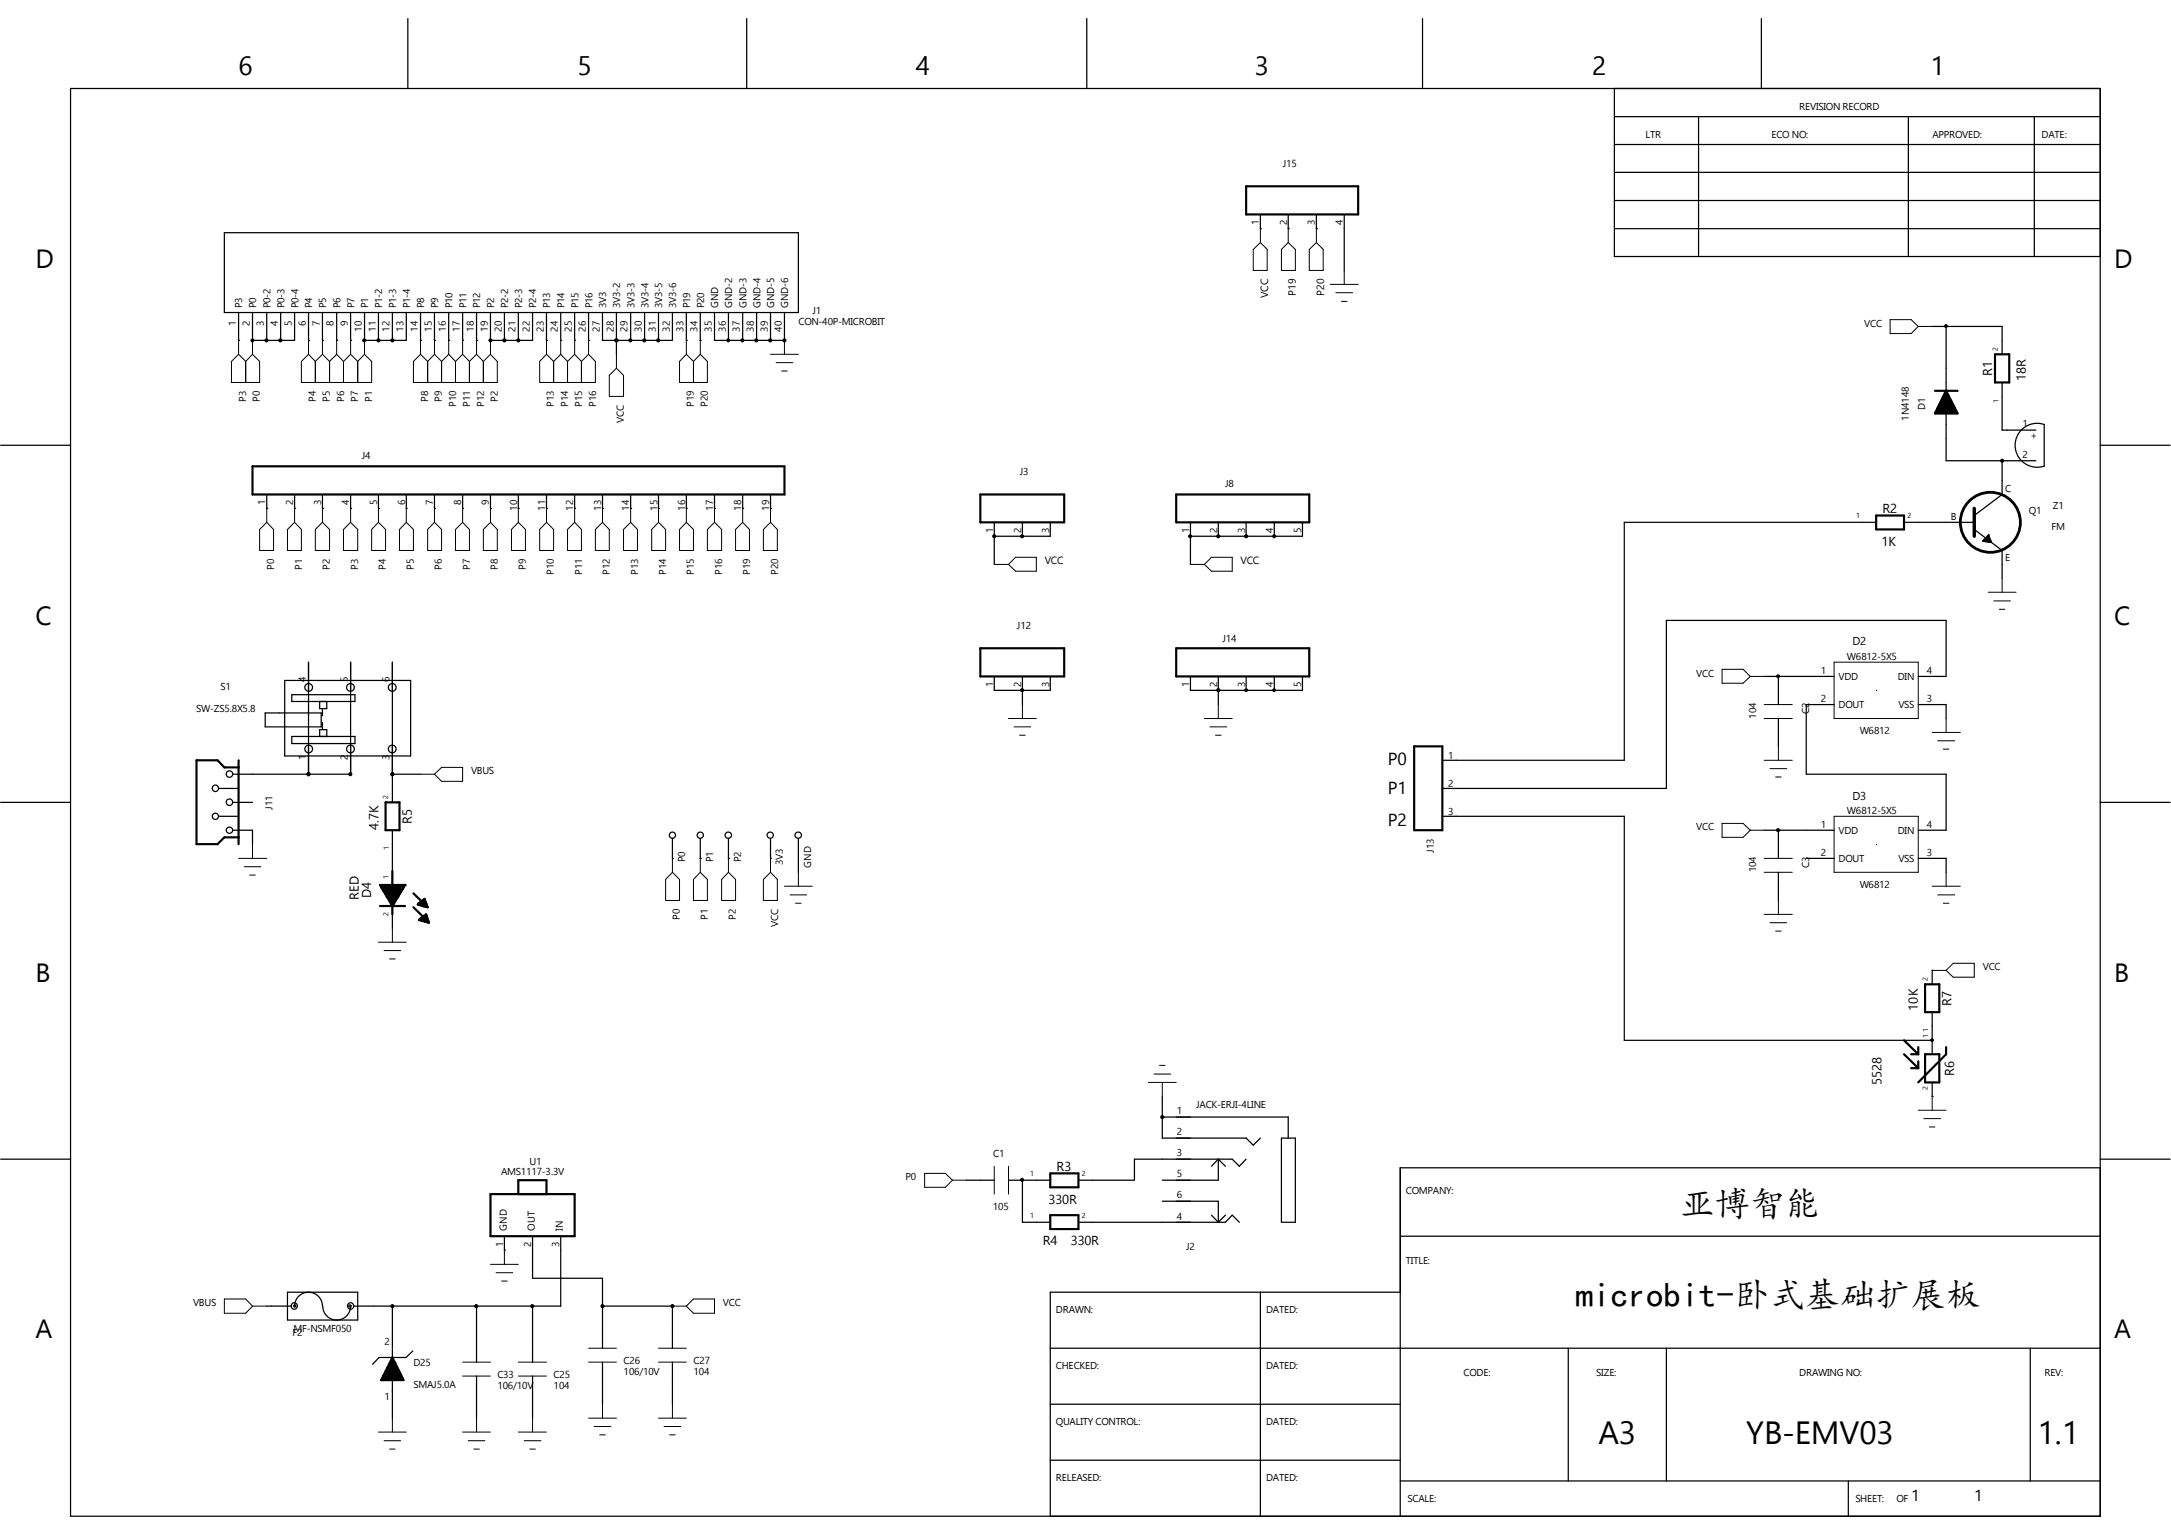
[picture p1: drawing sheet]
<svg xmlns="http://www.w3.org/2000/svg" width="297mm" height="210mm" viewBox="0 0 297 210" stroke-linecap="round" stroke-linejoin="round" font-family="sans-serif">
<g fill="none" stroke="#000" stroke-width=".17">
<path d="M9.7 12.1h277.6v195.3h-277.6zM55.8 2.5v9.6M102.2 2.5v9.6M148.7 2.5v9.6M194.6 2.5v9.6M220.9 16h66.4M220.9 19.8h66.4M220.9 12.1v23h66.4M232.4 16v19.1M241 2.5v9.6M261.1 16v19.1M278.3 16v19.1"/>
<path d="M30.7 31.8h78.5v11h-78.5zM172.4 31.3h.1M172.4 29.3v2M176.2 31.3h.1M176.2 29.3v2M180.1 31.3h.1M180.1 29.3v2M183.9 29.3v7.7M220.9 23.6h66.4M220.9 27.4h66.4M220.9 31.3h66.4M32.6 46.6h.1"/>
<path d="M32.6 42.8v3.8M34.5 46.6h.1M34.5 42.8v3.8M36.5 46.6h.1M36.5 42.8v3.8M38.4 46.6h.1M38.4 42.8v3.8M40.3 42.8v3.8h-5.8M42.2 46.6h.1M42.2 42.8v3.8M44.1 46.6h.1M44.1 42.8v3.8"/>
<path d="M46.1 46.6h.1M46.1 42.8v3.8M48 46.6h.1M48 42.8v3.8M49.9 46.6h.1M49.9 42.8v3.8M51.8 46.6h.1M51.8 42.8v3.8M53.7 46.6h.1M53.7 42.8v3.8M55.6 42.8v3.8h-5.7M57.5 46.6h.1"/>
<path d="M57.5 42.8v3.8M59.4 46.6h.1M59.4 42.8v3.8M61.4 46.6h.1M61.4 42.8v3.8M63.3 46.6h.1M63.3 42.8v3.8M65.2 46.6h.1M65.2 42.8v3.8M67.1 46.6h.1M67.1 42.8v3.8M69 46.6h.1"/>
<path d="M69 42.8v3.8M70.9 46.6h.1M70.9 42.8v3.8M72.9 42.8v3.8h-5.8M74.8 46.6h.1M74.8 42.8v3.8M76.7 46.6h.1M76.7 42.8v3.8M78.6 46.6h.1M78.6 42.8v3.8M80.5 46.6h.1M80.5 42.8v3.8"/>
<path d="M82.4 42.8v3.8h9.6v-3.8M84.3 46.6h.1M84.3 42.8v5.7M86.3 46.6h.1M86.3 42.8v3.8M88.2 46.6h.1M88.2 42.8v3.8M90.1 46.6h.1M90.1 42.8v3.8M93.9 46.6h.1M93.9 42.8v3.8M95.8 46.6h.1"/>
<path d="M95.8 42.8v3.8M97.7 42.8v3.8h9.6M99.7 46.6h.1M99.7 42.8v3.8M101.6 46.6h.1M101.6 42.8v3.8M103.5 46.6h.1M103.5 42.8v3.8M105.4 46.6h.1M105.4 42.8v3.8M107.3 46.6h.1M107.3 42.8v3.8"/>
<path d="M264.3 44.7h9.6v3.8M266.2 56.6v6.4h12.3M266.2 44.7v8.8M273.9 52.3v6.5h4.6M279.6 58.1a3 3 0 0 0-3.9 2.8 3 3 0 0 0 3.9 2.9M279.7 58.1v5.7M.1 60.9h9.6M36.5 69.6h.1M36.5 67.6v2M40.3 69.6h.1M40.3 67.6v2M44.1 69.6h.1"/>
<path d="M44.1 67.6v2M48 69.6h.1M48 67.6v2M51.8 69.6h.1M51.8 67.6v2M55.6 69.6h.1M55.6 67.6v2M59.4 69.6h.1M59.4 67.6v2M63.3 69.6h.1M63.3 67.6v2M67.1 69.6h.1"/>
<path d="M67.1 67.6v2M70.9 69.6h.1M70.9 67.6v2M74.8 69.6h.1M74.8 67.6v2M78.6 69.6h.1M78.6 67.6v2M82.4 69.6h.1M82.4 67.6v2M86.3 69.6h.1M86.3 67.6v2M90.1 69.6h.1"/>
<path d="M90.1 67.6v2M93.9 69.6h.1M93.9 67.6v2M97.7 69.6h.1M97.7 67.6v2M101.6 69.6h.1M101.6 67.6v2M105.4 69.6h.1M105.4 67.6v2M136 73.4h.1M136 71.5v5.7M139.9 73.4h.1"/>
<path d="M139.9 71.5v1.9M143.7 71.5v1.9h-7.7M162.9 73.4h.1M162.9 71.5v5.7M166.7 73.4h.1M166.7 71.5v1.9M170.5 73.4h.1M170.5 71.5v1.9M174.3 73.4h.1M174.3 71.5v1.9M178.2 71.5v1.9h-15.3M256.7 71.5h-34.5v32.5h-24.9"/>
<path d="M260.5 71.5h9.6M270.1 72.4l3.8 2.9v3.8M271.2 74h.1M271.3 74h1M271.4 73.8v.3M271.4 73.7h.8M271.6 73.6v.5M271.7 73.6h.5M271.8 73.4v.7M271.8 73.4h.3M271.9 74.1h.5M272 73.2v1"/>
<path d="M272 73.2h.1M272 73.2l-.8 .8M272 73.2l.5 1-1.3-.2M272.2 73.5v.7M272.4 74v.2M273.9 63v4.6l-3.8 2.9M287.3 60.9h9.6M36.3 97.5h7.6v1.9h-7.6zM38.9 93.1h17.3v10.3h-17.3zM39.9 95h8.7v1h-8.7zM42.2 90.6v15.3M43.7 96v.9h1v-.9"/>
<path d="M44.1 96.9v1M44.1 98.8v1M48 90.6v15.3M53.7 90.6v19.2M136 92.5v1.9h7.7v-1.9M139.9 94.4h.1M139.9 92.5v3.9M162.9 92.5v1.9h15.3v-1.9M166.7 94.4h.1M166.7 92.5v3.9M170.5 94.4h.1M170.5 92.5v1.9"/>
<path d="M174.3 94.4h.1M174.3 92.5v1.9M241.3 92.5h9.6M243.3 92.5v3.9M243.3 98.3v3.8M250.9 96.4h-3.8v9.5h19.1v7.7h-3.8M262.4 92.5h3.8v-7.6h-38.2v23h-30.7M262.4 96.4h3.8v1.9M.1 109.8h9.6M29.9 107.9h2.7M29.9 111.7h2.7M31.9 109.8h2.6"/>
<path d="M31.9 113.6h2.6v1.9M31.9 105.9h16.1M39.9 100.8h8.7v.9h-8.7zM42.2 105.9h.1M43.7 100.8v-1h1v1M48 105.9h.1M53.7 105.9h.1M53.7 113.6v7.5M53.7 105.9h3.8M92 117.4h.1M92 114.7v2.7M95.8 117.4h.1"/>
<path d="M95.8 114.7v2.7M99.7 117.4h.1M99.7 114.7v2.7M105.4 117.4h.1M105.4 114.7v2.7M109.2 114.7v4.6M197.3 111.7h24.9v30.6h42.1M241.3 113.6h9.6M243.3 113.6v3.8M243.3 119.3v3.9M247.1 117.4h3.8M262.4 117.4h3.8v1.9"/>
<path d="M287.3 109.8h9.6M53.7 124v3M264.3 132.8h.1M264.3 132.8v1.9M264.3 138.5v5.7M.1 158.6h9.6M159 152.8h.1M159 150v5.7h11.5l.9 1 1-1M159 152.8h17.2v2.9M166.7 158.6v2.9h-7.7M166.7 158.6l-1 1M166.7 158.6l.9 1"/>
<path d="M170.5 158.6l-1 1-.9-1h-13.4v2.9h-7.7M175.3 155.7h1.9v11.5h-1.9zM264.3 142.3h.1M264.3 150h.1M264.3 148.1v1.9M287.3 159.8h-95.7v47.6M287.3 158.6h9.6M36.5 178.7h3.3M39.3 176.8h9.6v3.8h-9.6zM40.3 178.7a1.9 1.9 0 0 1 1.9-1.9 1.9 1.9 0 0 1 1.9 1.9M44.2 178.7a1.9 1.9 0 0 0 1.9 1.9 1.9 1.9 0 0 0 1.9-1.9M47.8 178.6h.2v.2h-.2z"/>
<path d="M53.7 178.7v5.7M65.2 178.7v7.7M69 171h.1M69 169.1v1.9M72.9 169.1v5.8h9.5v9.5M72.9 178.7v7.7M76.7 169.1v9.6h-28.2M82.4 178.7h9.6M92 178.7h.1M92 178.7v5.7M132.2 161.5h3.8M138 161.5h5.7"/>
<path d="M139.9 161.5h.1M139.9 161.5v5.7h3.8M147.5 167.2h20.1l1-1 .9 1M159 164.3h7.7v2.9M165.7 166.2l1 1M167.6 166.2l-.9 1M172.4 176.8v30.6M191.6 169.1h95.7M191.6 176.8h-47.9v30.6M53.7 184.6v1.1M53.7 188.8v5.2M56.5 184.8l-1 .9h-3.6l-.9 .9"/>
<path d="M65.2 188.3v5.7M72.9 188.3v5.7M82.4 186.4v5.7M92 186.4v5.7M143.7 184.4h143.6M143.7 192.1h47.9M143.7 199.8h47.9M214.5 184.4v18.2M228 184.4v18.2M277.7 184.4v18.2M191.6 202.6h95.7M252.9 202.6v4.8"/>
<circle cx="42.2" cy="94" r=".53"/>
<circle cx="47.9" cy="94" r=".53"/>
<circle cx="53.7" cy="94" r=".53"/>
<circle cx="29.5" cy="107.8" r=".43"/>
<circle cx="29.5" cy="111.7" r=".42"/>
<circle cx="31.4" cy="105.9" r=".44"/>
<circle cx="31.4" cy="109.7" r=".44"/>
<circle cx="31.4" cy="113.6" r=".43"/>
<circle cx="42.2" cy="102.5" r=".53"/>
<circle cx="47.9" cy="102.5" r=".53"/>
<circle cx="53.7" cy="102.5" r=".53"/>
<circle cx="92" cy="114.3" r=".42"/>
<circle cx="95.8" cy="114.3" r=".42"/>
<circle cx="99.6" cy="114.3" r=".43"/>
<circle cx="105.4" cy="114.3" r=".42"/>
<circle cx="109.2" cy="114.3" r=".43"/>
<circle cx="40.2" cy="178.7" r=".43"/>
<circle cx="40.3" cy="178.7" r=".15"/>
<circle cx="48" cy="178.7" r=".43"/>
</g>
<circle cx="272.3" cy="71.5" r="4.1" fill="none" stroke="#000" stroke-width=".38"/>
<path d="M270.1 69.6v3.8" fill="none" stroke="#000" stroke-width=".47"/>
<g fill="none" stroke="#000" stroke-width=".3">
<path d="M170.5 25.5h15.3v3.8h-15.3zM264.7 53.5h3.1M264.8 56.4v.2M264.8 56.4h2.9M264.9 56.2h2.7M265 55.9v.7M265 55.9h2.4M265.2 55.6h2.1M265.4 55.1h1.6M265.6 54.8v1.8M265.6 54.8h1.3M265.7 54.5h1.1"/>
<path d="M265.8 54.2v2.4M265.9 54.3h.7M266 54h.5M266.1 53.7v2.9M266.1 53.8h.3M266.2 53.5h.1M266.2 53.5l1.6 3.1h-3.1zM266.4 53.7v2.9M266.6 54.2v2.4M266.9 54.8v1.8M267.2 55.3h-1.9v1.3M267.2 55.3v1.3"/>
<path d="M267.4 55.8v.8M267.7 56.4v.2M272.9 48.5h2v3.8h-2zM34.5 63.8h72.8v3.8h-72.8zM134.1 67.6h11.5v3.9h-11.5zM160.9 67.6h18.2v3.9h-18.2zM256.7 70.5h3.8v1.9h-3.8zM134.1 88.7h11.5v3.8h-11.5zM160.9 88.7h18.2v3.8h-18.2zM32.6 105h-1.9l-.9-1h-2.9v11.5h2.9l.9-.9h1.9M32.6 104v11.5M52.7 109.8h2v3.8h-2z"/>
<path d="M53.7 119.2v5.9M193.5 102.1h3.8v11.5h-3.8zM52 124h3.4M52 121.1h3.4l-1.7 2.9zM52.1 121.3h3.2M52.2 121.1v.3M52.2 121.6h3M52.4 121.1v.7h2.5M52.6 122.1h2.2M52.7 121.1v1.2M52.7 122.3h2M52.9 122.6h1.6"/>
<path d="M53 121.1v1.6M53 122.9h1.4M53.3 121.1v2.1h.8M53.4 123.4h.6M53.5 121.1v2.5M53.6 123.7h.2M53.8 121.1v2.7M54.1 121.1v2.3M54.3 121.1v1.8M54.6 121.1v1.3M54.8 121.1v.9M55.1 121.1v.5"/>
<path d="M55.4 121.1h.1M56.6 122.2l1.9 1.9M56.6 124.1l1.9 1.9M57.2 123.7h1.1M57.2 123.6v.2M57.3 125.9h1.2M57.5 123.4h.8M57.5 123.4v.5M57.5 125.6v.3M57.5 125.6l.8-.5 .4 1.1-1.4-.3M57.5 125.6l-.2 .3M57.6 125.6h.9"/>
<path d="M57.8 123.2v.8M57.8 125.4v.6M57.9 123.2h.2M57.9 124h.5M58 125.3h.4M58.1 123l.4 1.1M58.1 123l-1 .7 1.4 .4M58.1 123v1M58.1 125.2v.9M58.2 126.1h.4M58.3 123.7v.4M58.3 125.2v1"/>
<path d="M58.6 126v.2M263.4 134.7h1.9v3.8h-1.9zM260.5 142.3l1.9 1.9M260.5 144.2l1.9 1.9M261.5 144.2h.9M261.5 146.1h.9M262.4 143.3v.9M262.4 145.2v.9M263.4 144.2h1.9v3.9h-1.9zM266.2 143.3v.9l-3.8 3.9M67.1 163.4h11.5v5.7h-11.5zM70.9 163.4v-1.9h3.9v1.9"/>
<path d="M143.7 160.5h3.8v1.9h-3.8zM143.7 166.2h3.8v1.9h-3.8zM52.2 188.8h.1M52.3 188.6h2.8v.2M52.4 188.3h2.5M52.4 188.2v.6M52.5 188h2.3v.8M52.7 187.7h2M52.7 187.7v1.1M52.8 187.5h1.8v1.3M53 187.2h1.4M53 187.1v1.7"/>
<path d="M53.1 187h1.2v1.8M53.3 186.7h.8M53.3 186.6v2.2M53.3 186.4h.8v2.4M53.5 186.2h.4M53.5 186.1v2.7M53.6 185.9h.2v2.9M53.7 185.7l1.5 3.1h-3z"/>
</g>
<g fill="none" stroke="#000" stroke-width=".14">
<path d="M171.4 34.1l1-.9 1 .9v2.9h-2zM172.4 31.3v1.9M175.3 34.1l.9-.9 1 .9v2.9h-1.9zM176.2 31.3v1.9M179.1 34.1l1-.9 .9 .9v2.9h-1.9zM180.1 31.3v1.9M182 38.9h3.8M183.9 37v1.9M32.6 48.5l-.9 .9v2.9h3.8v-2.9l-1-.9M32.6 46.6v1.9M32.6 48.5l1 .9M33.6 49.4v2.9"/>
<path d="M34.5 46.6v1.9M34.5 48.5l-.9 .9M42.2 48.5l-1 .9v2.9h9.6v-2.9l-.9-.9M42.2 46.6v1.9M42.2 48.5l.9 .9M43.1 49.4v2.9M44.1 46.6v1.9M44.1 48.5l1 .9M44.1 48.5l-1 .9M45.1 49.4v2.9M46.1 46.6v1.9M46.1 48.5l.9 .9"/>
<path d="M46.1 48.5l-1 .9M47 49.4v2.9M48 46.6v1.9M48 48.5l.9 .9M48 48.5l-1 .9M48.9 49.4v2.9M49.9 46.6v1.9M49.9 48.5l-1 .9M57.5 48.5l-.9 .9v2.9h11.4v-2.9l-.9-.9M57.5 46.6v1.9M57.5 48.5l1 .9M58.5 49.4v2.9"/>
<path d="M59.4 46.6v1.9M59.4 48.5l1 .9M59.4 48.5l-.9 .9M60.4 49.4v2.9M61.4 46.6v1.9M61.4 48.5l.9 .9M61.4 48.5l-1 .9M62.3 49.4v2.9M63.3 48.5l-1 .9M63.3 46.6v1.9M63.3 48.5l.9 .9M64.2 49.4v2.9"/>
<path d="M65.2 46.6v1.9M65.2 48.5l.9 .9M65.2 48.5l-1 .9M66.1 49.4v2.9M67.1 46.6v1.9M67.1 48.5l-1 .9M74.8 48.5l-1 .9v2.9h7.6v-2.9l-.9-.9M74.8 46.6v1.9M74.8 48.5l.9 .9M75.7 49.4v2.9M76.7 46.6v1.9M76.7 48.5l.9 .9"/>
<path d="M76.7 48.5l-1 .9M77.6 49.4v2.9M78.6 46.6v1.9M78.6 48.5l.9 .9M78.6 48.5l-1 .9M79.5 49.4v2.9M80.5 46.6v1.9M80.5 48.5l-1 .9M84.3 48.5v1.9M84.3 50.4l1 1v2.8h-1.9v-2.8zM93.9 48.5l-.9 .9v2.9h3.8v-2.9l-1-.9M93.9 46.6v1.9"/>
<path d="M93.9 48.5l1 .9M94.9 49.4v2.9M95.8 46.6v1.9M95.8 48.5l-.9 .9M105.4 48.5h3.8M106.2 49.6h2.3M106.9 50.8h.8M107.3 46.6v1.9M182.8 40h2.2M183.5 41.2h.8M258.6 43.7h2.9l.9 1-.9 .9h-2.9zM262.4 44.7h1.9"/>
<path d="M35.5 72.4l1-.9 .9 .9v2.9h-1.9zM36.5 69.6v1.9M39.3 72.4l1-.9 .9 .9v2.9h-1.9zM40.3 69.6v1.9M43.1 72.4l1-.9 1 .9v2.9h-2zM44.1 69.6v1.9M48 71.5l.9 .9v2.9h-1.9v-2.9zM48 69.6v1.9M51.8 71.5l.9 .9v2.9h-1.9v-2.9zM51.8 69.6v1.9M55.6 71.5l1 .9v2.9h-1.9v-2.9zM55.6 69.6v1.9"/>
<path d="M59.4 71.5l1 .9v2.9h-1.9v-2.9zM59.4 69.6v1.9M63.3 71.5l.9 .9v2.9h-1.9v-2.9zM63.3 69.6v1.9M66.1 72.4l1-.9 .9 .9v2.9h-1.9zM67.1 69.6v1.9M70.9 71.5l1 .9v2.9h-1.9v-2.9zM70.9 69.6v1.9M74.8 69.6v1.9M74.8 71.5l.9 .9v2.9h-1.9v-2.9zM77.6 72.4l1-.9 .9 .9v2.9h-1.9zM78.6 69.6v1.9"/>
<path d="M82.4 71.5l1 .9v2.9h-2v-2.9zM82.4 69.6v1.9M85.3 72.4l1-.9 .9 .9v2.9h-1.9zM86.3 69.6v1.9M90.1 71.5l1 .9v2.9h-1.9v-2.9zM90.1 69.6v1.9M93.9 69.6v1.9M93.9 71.5l1 .9v2.9h-1.9v-2.9zM96.8 72.4l.9-.9 1 .9v2.9h-1.9zM97.7 69.6v1.9M100.6 72.4l1-.9 .9 .9v2.9h-1.9zM101.6 69.6v1.9"/>
<path d="M104.4 72.4l1-.9 .9 .9v2.9h-1.9zM105.4 69.6v1.9M136 77.2h2M138.9 76.2h2.9v1.9h-2.9l-.9-.9zM162.9 77.2h1.9M165.7 76.2h2.9v1.9h-2.9l-.9-.9zM273.9 79.1v1.9M138 98.3h3.8M138.7 99.4h2.3M139.9 96.4v1.9M164.8 98.3h3.8M165.5 99.4h2.3"/>
<path d="M166.7 96.4v1.9M235.6 91.6h2.9l.9 .9-.9 1h-2.9zM239.4 92.5h1.9M241.3 98.3h3.9M241.3 96.4h3.9M250.9 90.6h11.5v7.7h-11.5zM266.2 98.3v1.9M272 81h3.8M272.8 82.2h2.2M273.5 83.4h.8M32.6 117.4h3.9M33.4 118.6h2.3"/>
<path d="M34.2 119.7h.7M34.5 115.5v1.9M57.5 105.9h1.9M59.4 105.9l1-.9h2.9v1.9h-2.9zM92 119.3l1 1v2.9h-1.9v-2.9zM92 117.4v1.9M95.8 119.3l1 1v2.9h-1.9v-2.9zM95.8 117.4v1.9M99.7 119.3l.9 1v2.9h-1.9v-2.9zM99.7 117.4v1.9M105.4 117.4v1.9M109.2 119.3v1.9"/>
<path d="M139.5 100.6h.8M166.3 100.6h.7M235.6 112.6h2.9l.9 1-.9 1h-2.9zM239.4 113.6h1.9M241.3 104h3.9M241.3 119.3h3.9M241.3 117.4h3.9M242.1 105.2h2.3M242.9 106.3h.8M243.3 102.1v1.9M250.9 111.7h11.5v7.6h-11.5zM264.3 100.2h3.9"/>
<path d="M265.1 101.3h2.3M265.9 102.5h.7M266.2 119.3v1.9M51.8 128.9h3.8M52.5 130h2.3M53.3 131.2h.8M53.7 127v1.9M104.4 120.3l1-1 .9 1v2.9h-1.9zM107.3 121.2h3.8M108.1 122.4h2.3M108.8 123.6h.8M241.3 125.1h3.9"/>
<path d="M242.1 126.2h2.3M242.9 127.4h.8M243.3 123.2v1.9M264.3 121.2h3.9M264.3 132.8h1.9M265.1 122.4h2.3M265.9 123.6h.7M267.2 131.8h2.9v1.9h-2.9l-1-.9zM136 159.6v3.8M138 159.6v3.8M157.1 148.1h3.8M157.9 146.9h2.2"/>
<path d="M158.6 145.8h.8M159 148.1v1.9M262.4 151.9h3.8M263.2 153h2.3M263.9 154.2h.8M264.3 150v1.9M30.7 177.7h2.9l.9 1-.9 1h-2.9zM34.5 178.7h2M67.1 173h3.8M67.9 174.1h2.2M68.6 175.3h.8M69 171v2"/>
<path d="M92 178.7h1.9M93.9 178.7l1-1h2.8v2h-2.8zM126.5 160.5h2.8l1 1-1 .9h-2.8zM130.3 161.5h1.9M51.8 195.9h3.8M52.5 197.1h2.3M53.3 198.2h.8M53.7 194v1.9M63.3 186.4h3.8M63.3 188.3h3.8M63.3 195.9h3.8M64.1 197.1h2.2"/>
<path d="M64.8 198.2h.8M65.2 194v1.9M70.9 195.9h3.9M70.9 186.4h3.9M70.9 188.3h3.9M71.7 197.1h2.3M72.5 198.2h.7M72.9 194v1.9M80.5 194h3.8M80.5 186.4h3.8M80.5 184.4h3.8M81.3 195.2h2.3"/>
<path d="M82 196.3h.8M82.4 192.1v1.9M90.1 194h3.8M90.1 186.4h3.8M90.1 184.4h3.8M90.8 195.2h2.3M91.6 196.3h.8M92 192.1v1.9"/>
</g>
<g fill="#000" stroke="#000" stroke-width=".14">
<circle cx="34.5" cy="46.6" r=".2"/>
<circle cx="36.4" cy="46.6" r=".21"/>
<circle cx="38.4" cy="46.6" r=".21"/>
<circle cx="49.8" cy="46.6" r=".21"/>
<circle cx="51.8" cy="46.6" r=".21"/>
<circle cx="53.7" cy="46.6" r=".21"/>
<circle cx="67.1" cy="46.6" r=".21"/>
<circle cx="69" cy="46.6" r=".21"/>
<circle cx="70.9" cy="46.6" r=".21"/>
<circle cx="84.3" cy="46.6" r=".21"/>
<circle cx="86.2" cy="46.6" r=".21"/>
<circle cx="88.1" cy="46.6" r=".21"/>
<circle cx="90" cy="46.6" r=".21"/>
<circle cx="99.6" cy="46.6" r=".2"/>
<circle cx="101.6" cy="46.6" r=".21"/>
<circle cx="103.5" cy="46.6" r=".21"/>
<circle cx="105.4" cy="46.6" r=".21"/>
<circle cx="107.3" cy="46.6" r=".21"/>
<circle cx="266.2" cy="44.6" r=".2"/>
<circle cx="136" cy="73.4" r=".21"/>
<circle cx="139.8" cy="73.4" r=".21"/>
<circle cx="162.8" cy="73.4" r=".21"/>
<circle cx="166.7" cy="73.4" r=".21"/>
<circle cx="170.5" cy="73.4" r=".21"/>
<circle cx="174.3" cy="73.4" r=".2"/>
<circle cx="273.9" cy="63" r=".21"/>
<circle cx="139.8" cy="94.4" r=".2"/>
<circle cx="166.7" cy="94.4" r=".2"/>
<circle cx="170.5" cy="94.4" r=".2"/>
<circle cx="174.3" cy="94.4" r=".19"/>
<circle cx="243.3" cy="92.5" r=".2"/>
<circle cx="42.2" cy="105.9" r=".21"/>
<circle cx="47.9" cy="105.9" r=".21"/>
<circle cx="53.7" cy="105.9" r=".21"/>
<circle cx="243.2" cy="113.6" r=".21"/>
<circle cx="159" cy="152.8" r=".21"/>
<circle cx="264.3" cy="142.3" r=".19"/>
<circle cx="53.7" cy="178.7" r=".21"/>
<circle cx="65.2" cy="178.7" r=".21"/>
<circle cx="72.8" cy="178.7" r=".21"/>
<circle cx="82.4" cy="178.7" r=".21"/>
<circle cx="92" cy="178.7" r=".21"/>
<circle cx="139.8" cy="161.4" r=".21"/>
</g>
<g font-size="4.8">
<text x="229.8" y="166.4">亚博智能</text>
<text x="215.6" y="178.8">microbit-卧式基础扩展板</text>
</g>
<g font-size="4.4">
<text x="218.7" y="197.5">A3</text>
<text x="238.9" y="197.5">YB-EMV03</text>
<text x="278.7" y="197.5">1.1</text>
</g>
<g font-size="3.6">
<text x="32.6" y="10.2">6</text>
<text x="79" y="10.2">5</text>
<text x="125.3" y="10.2">4</text>
<text x="171.7" y="10.2">3</text>
<text x="217.8" y="10.2">2</text>
<text x="264.1" y="10.2">1</text>
<text x="4.9" y="36.6">D</text>
<text x="289.2" y="36.6">D</text>
<text x="4.9" y="85.5">C</text>
<text x="289.2" y="85.5">C</text>
<text x="4.9" y="134.3">B</text>
<text x="289.2" y="134.3">B</text>
<text x="4.9" y="183.1">A</text>
<text x="289.2" y="183.1">A</text>
</g>
<g font-size="2.4">
<text x="189.9" y="104.6">P0</text>
<text x="189.9" y="108.6">P1</text>
<text x="189.9" y="113">P2</text>
</g>
<g font-size="2.2">
<text x="261.4" y="205.3">1</text>
<text x="270.1" y="205.3">1</text>
</g>
<g font-size="1.8">
<text x="272.5" y="51.4" transform="rotate(-90 272.5 51.4)">R1</text>
<text x="277.1" y="52.1" transform="rotate(-90 277.1 52.1)">18R</text>
<text x="257.5" y="70.2">R2</text>
<text x="257.4" y="74.7">1K</text>
<text x="51.8" y="113.6" transform="rotate(-90 51.8 113.6)">4.7K</text>
<text x="56.3" y="112.7" transform="rotate(-90 56.3 112.7)">R5</text>
<text x="49.1" y="123.1" transform="rotate(-90 49.1 123.1)">RED</text>
<text x="50.8" y="122.8" transform="rotate(-90 50.8 122.8)">D4</text>
<text x="267" y="137.6" transform="rotate(-90 267 137.6)">R7</text>
<text x="262.4" y="138.3" transform="rotate(-90 262.4 138.3)">10K</text>
<text x="257.4" y="148.5" transform="rotate(-90 257.4 148.5)">5528</text>
<text x="267.4" y="147.2" transform="rotate(-90 267.4 147.2)">R6</text>
<text x="144.6" y="160.2">R3</text>
<text x="143.5" y="164.7">330R</text>
<text x="142.7" y="170.3">R4</text>
<text x="146.5" y="170.3">330R</text>
</g>
<g font-size="1.6">
<text x="253.4" y="88.3">D2</text>
<text x="253.4" y="109.4">D3</text>
</g>
<g font-size="1.4">
<text x="246.2" y="15">REVISION RECORD</text>
<text x="175.5" y="22.8">J15</text>
<text x="225.1" y="18.9">LTR</text>
<text x="242.3" y="18.9">ECO NO:</text>
<text x="264.4" y="18.9">APPROVED:</text>
<text x="279.3" y="18.9">DATE:</text>
<text x="172.2" y="30.8" transform="rotate(-90 172.2 30.8)">1</text>
<text x="176.1" y="30.8" transform="rotate(-90 176.1 30.8)">2</text>
<text x="179.9" y="30.8" transform="rotate(-90 179.9 30.8)">3</text>
<text x="183.7" y="30.8" transform="rotate(-90 183.7 30.8)">4</text>
<text x="173.5" y="40.8" transform="rotate(-90 173.5 40.8)">VCC</text>
<text x="177.3" y="40.5" transform="rotate(-90 177.3 40.5)">P19</text>
<text x="181.1" y="40.5" transform="rotate(-90 181.1 40.5)">P20</text>
<text x="32.3" y="44.6" transform="rotate(-90 32.3 44.6)">1</text>
<text x="33.2" y="42.2" transform="rotate(-90 33.2 42.2)">P3</text>
<text x="34.2" y="44.6" transform="rotate(-90 34.2 44.6)">2</text>
<text x="35.1" y="42.2" transform="rotate(-90 35.1 42.2)">P0</text>
<text x="36.1" y="44.6" transform="rotate(-90 36.1 44.6)">3</text>
<text x="37" y="42.2" transform="rotate(-90 37 42.2)">P0-2</text>
<text x="38" y="44.6" transform="rotate(-90 38 44.6)">4</text>
<text x="38.9" y="42.2" transform="rotate(-90 38.9 42.2)">P0-3</text>
<text x="39.9" y="44.6" transform="rotate(-90 39.9 44.6)">5</text>
<text x="40.8" y="42.2" transform="rotate(-90 40.8 42.2)">P0-4</text>
<text x="41.8" y="44.6" transform="rotate(-90 41.8 44.6)">6</text>
<text x="42.7" y="42.2" transform="rotate(-90 42.7 42.2)">P4</text>
<text x="43.7" y="44.6" transform="rotate(-90 43.7 44.6)">7</text>
<text x="44.6" y="42.2" transform="rotate(-90 44.6 42.2)">P5</text>
<text x="45.6" y="44.6" transform="rotate(-90 45.6 44.6)">8</text>
<text x="46.6" y="42.2" transform="rotate(-90 46.6 42.2)">P6</text>
<text x="47.6" y="44.6" transform="rotate(-90 47.6 44.6)">9</text>
<text x="48.5" y="42.2" transform="rotate(-90 48.5 42.2)">P7</text>
<text x="49.5" y="45.4" transform="rotate(-90 49.5 45.4)">10</text>
<text x="50.4" y="42.2" transform="rotate(-90 50.4 42.2)">P1</text>
<text x="51.4" y="45.4" transform="rotate(-90 51.4 45.4)">11</text>
<text x="52.3" y="42.2" transform="rotate(-90 52.3 42.2)">P1-2</text>
<text x="53.3" y="45.4" transform="rotate(-90 53.3 45.4)">12</text>
<text x="54.2" y="42.2" transform="rotate(-90 54.2 42.2)">P1-3</text>
<text x="55.2" y="45.4" transform="rotate(-90 55.2 45.4)">13</text>
<text x="56.1" y="42.2" transform="rotate(-90 56.1 42.2)">P1-4</text>
<text x="57.2" y="45.4" transform="rotate(-90 57.2 45.4)">14</text>
<text x="58" y="42.2" transform="rotate(-90 58 42.2)">P8</text>
<text x="59.1" y="45.4" transform="rotate(-90 59.1 45.4)">15</text>
<text x="60" y="42.2" transform="rotate(-90 60 42.2)">P9</text>
<text x="61" y="45.4" transform="rotate(-90 61 45.4)">16</text>
<text x="61.9" y="42.2" transform="rotate(-90 61.9 42.2)">P10</text>
<text x="62.9" y="45.4" transform="rotate(-90 62.9 45.4)">17</text>
<text x="63.8" y="42.2" transform="rotate(-90 63.8 42.2)">P11</text>
<text x="64.8" y="45.4" transform="rotate(-90 64.8 45.4)">18</text>
<text x="65.7" y="42.2" transform="rotate(-90 65.7 42.2)">P12</text>
<text x="66.7" y="45.4" transform="rotate(-90 66.7 45.4)">19</text>
<text x="67.6" y="42.2" transform="rotate(-90 67.6 42.2)">P2</text>
<text x="68.6" y="45.4" transform="rotate(-90 68.6 45.4)">20</text>
<text x="69.5" y="42.2" transform="rotate(-90 69.5 42.2)">P2-2</text>
<text x="70.5" y="45.4" transform="rotate(-90 70.5 45.4)">21</text>
<text x="71.4" y="42.2" transform="rotate(-90 71.4 42.2)">P2-3</text>
<text x="72.5" y="45.4" transform="rotate(-90 72.5 45.4)">22</text>
<text x="73.4" y="42.2" transform="rotate(-90 73.4 42.2)">P2-4</text>
<text x="74.4" y="45.4" transform="rotate(-90 74.4 45.4)">23</text>
<text x="75.3" y="42.2" transform="rotate(-90 75.3 42.2)">P13</text>
<text x="76.3" y="45.4" transform="rotate(-90 76.3 45.4)">24</text>
<text x="77.2" y="42.2" transform="rotate(-90 77.2 42.2)">P14</text>
<text x="78.2" y="45.4" transform="rotate(-90 78.2 45.4)">25</text>
<text x="79.1" y="42.2" transform="rotate(-90 79.1 42.2)">P15</text>
<text x="80.1" y="45.4" transform="rotate(-90 80.1 45.4)">26</text>
<text x="81" y="42.2" transform="rotate(-90 81 42.2)">P16</text>
<text x="82.1" y="45.4" transform="rotate(-90 82.1 45.4)">27</text>
<text x="82.9" y="42.2" transform="rotate(-90 82.9 42.2)">3V3</text>
<text x="84" y="45.4" transform="rotate(-90 84 45.4)">28</text>
<text x="84.8" y="42.2" transform="rotate(-90 84.8 42.2)">3V3-2</text>
<text x="85.9" y="45.4" transform="rotate(-90 85.9 45.4)">29</text>
<text x="86.8" y="42.2" transform="rotate(-90 86.8 42.2)">3V3-3</text>
<text x="87.8" y="45.4" transform="rotate(-90 87.8 45.4)">30</text>
<text x="88.7" y="42.2" transform="rotate(-90 88.7 42.2)">3V3-4</text>
<text x="89.7" y="45.4" transform="rotate(-90 89.7 45.4)">31</text>
<text x="90.6" y="42.2" transform="rotate(-90 90.6 42.2)">3V3-5</text>
<text x="91.6" y="45.4" transform="rotate(-90 91.6 45.4)">32</text>
<text x="92.5" y="42.2" transform="rotate(-90 92.5 42.2)">3V3-6</text>
<text x="93.5" y="45.4" transform="rotate(-90 93.5 45.4)">33</text>
<text x="94.4" y="42.2" transform="rotate(-90 94.4 42.2)">P19</text>
<text x="95.4" y="45.4" transform="rotate(-90 95.4 45.4)">34</text>
<text x="96.3" y="42.2" transform="rotate(-90 96.3 42.2)">P20</text>
<text x="97.4" y="45.4" transform="rotate(-90 97.4 45.4)">35</text>
<text x="98.3" y="42.2" transform="rotate(-90 98.3 42.2)">GND</text>
<text x="99.3" y="45.4" transform="rotate(-90 99.3 45.4)">36</text>
<text x="100.2" y="42.2" transform="rotate(-90 100.2 42.2)">GND-2</text>
<text x="101.2" y="45.4" transform="rotate(-90 101.2 45.4)">37</text>
<text x="102.1" y="42.2" transform="rotate(-90 102.1 42.2)">GND-3</text>
<text x="103.1" y="45.4" transform="rotate(-90 103.1 45.4)">38</text>
<text x="104" y="42.2" transform="rotate(-90 104 42.2)">GND-4</text>
<text x="105" y="45.4" transform="rotate(-90 105 45.4)">39</text>
<text x="105.9" y="42.2" transform="rotate(-90 105.9 42.2)">GND-5</text>
<text x="106.9" y="45.4" transform="rotate(-90 106.9 45.4)">40</text>
<text x="107.8" y="42.2" transform="rotate(-90 107.8 42.2)">GND-6</text>
<text x="109.2" y="44.5">CON-40P-MICROBIT</text>
<text x="111.1" y="42.9">J1</text>
<text x="255" y="44.7">VCC</text>
<text x="33.7" y="55" transform="rotate(-90 33.7 55)">P3</text>
<text x="35.6" y="55" transform="rotate(-90 35.6 55)">P0</text>
<text x="43.2" y="55" transform="rotate(-90 43.2 55)">P4</text>
<text x="45.1" y="55" transform="rotate(-90 45.1 55)">P5</text>
<text x="47.1" y="55" transform="rotate(-90 47.1 55)">P6</text>
<text x="49" y="55" transform="rotate(-90 49 55)">P7</text>
<text x="50.9" y="55" transform="rotate(-90 50.9 55)">P1</text>
<text x="58.6" y="55" transform="rotate(-90 58.6 55)">P8</text>
<text x="60.5" y="55" transform="rotate(-90 60.5 55)">P9</text>
<text x="62.4" y="55.7" transform="rotate(-90 62.4 55.7)">P10</text>
<text x="64.3" y="55.7" transform="rotate(-90 64.3 55.7)">P11</text>
<text x="66.2" y="55.7" transform="rotate(-90 66.2 55.7)">P12</text>
<text x="68.1" y="55" transform="rotate(-90 68.1 55)">P2</text>
<text x="75.8" y="55.7" transform="rotate(-90 75.8 55.7)">P13</text>
<text x="77.7" y="55.7" transform="rotate(-90 77.7 55.7)">P14</text>
<text x="79.6" y="55.7" transform="rotate(-90 79.6 55.7)">P15</text>
<text x="81.5" y="55.7" transform="rotate(-90 81.5 55.7)">P16</text>
<text x="85.4" y="57.9" transform="rotate(-90 85.4 57.9)">VCC</text>
<text x="94.9" y="55.7" transform="rotate(-90 94.9 55.7)">P19</text>
<text x="96.8" y="55.7" transform="rotate(-90 96.8 55.7)">P20</text>
<text x="261.1" y="57.5" transform="rotate(-90 261.1 57.5)">1N4148</text>
<text x="263.4" y="56.1" transform="rotate(-90 263.4 56.1)">D1</text>
<text x="276.7" y="58.5">1</text>
<text x="49.5" y="62.8">J4</text>
<text x="139.5" y="65">J3</text>
<text x="276.7" y="62.7">2</text>
<text x="277.8" y="60">+</text>
<text x="36.3" y="69.1" transform="rotate(-90 36.3 69.1)">1</text>
<text x="40.1" y="69.1" transform="rotate(-90 40.1 69.1)">2</text>
<text x="43.9" y="69.1" transform="rotate(-90 43.9 69.1)">3</text>
<text x="47.8" y="69.1" transform="rotate(-90 47.8 69.1)">4</text>
<text x="51.6" y="69.1" transform="rotate(-90 51.6 69.1)">5</text>
<text x="55.4" y="69.1" transform="rotate(-90 55.4 69.1)">6</text>
<text x="59.3" y="69.1" transform="rotate(-90 59.3 69.1)">7</text>
<text x="63.1" y="69.1" transform="rotate(-90 63.1 69.1)">8</text>
<text x="66.9" y="69.1" transform="rotate(-90 66.9 69.1)">9</text>
<text x="70.7" y="69.9" transform="rotate(-90 70.7 69.9)">10</text>
<text x="74.6" y="69.9" transform="rotate(-90 74.6 69.9)">11</text>
<text x="78.4" y="69.9" transform="rotate(-90 78.4 69.9)">12</text>
<text x="82.2" y="69.9" transform="rotate(-90 82.2 69.9)">13</text>
<text x="86.1" y="69.9" transform="rotate(-90 86.1 69.9)">14</text>
<text x="89.9" y="69.9" transform="rotate(-90 89.9 69.9)">15</text>
<text x="93.7" y="69.9" transform="rotate(-90 93.7 69.9)">16</text>
<text x="97.5" y="69.9" transform="rotate(-90 97.5 69.9)">17</text>
<text x="101.4" y="69.9" transform="rotate(-90 101.4 69.9)">18</text>
<text x="105.2" y="69.9" transform="rotate(-90 105.2 69.9)">19</text>
<text x="167.6" y="66.7">J8</text>
<text x="266.9" y="71.1">B</text>
<text x="274.3" y="67.3">C</text>
<text x="277.6" y="70.3">Q1</text>
<text x="280.8" y="69.6">Z1</text>
<text x="37.5" y="78" transform="rotate(-90 37.5 78)">P0</text>
<text x="41.3" y="78" transform="rotate(-90 41.3 78)">P1</text>
<text x="45.1" y="78" transform="rotate(-90 45.1 78)">P2</text>
<text x="49" y="78" transform="rotate(-90 49 78)">P3</text>
<text x="52.8" y="78" transform="rotate(-90 52.8 78)">P4</text>
<text x="56.6" y="78" transform="rotate(-90 56.6 78)">P5</text>
<text x="60.5" y="78" transform="rotate(-90 60.5 78)">P6</text>
<text x="64.3" y="78" transform="rotate(-90 64.3 78)">P7</text>
<text x="68.1" y="78" transform="rotate(-90 68.1 78)">P8</text>
<text x="71.9" y="78" transform="rotate(-90 71.9 78)">P9</text>
<text x="135.9" y="73" transform="rotate(-90 135.9 73)">1</text>
<text x="139.7" y="73" transform="rotate(-90 139.7 73)">2</text>
<text x="142.9" y="77.2">VCC</text>
<text x="143.5" y="73" transform="rotate(-90 143.5 73)">3</text>
<text x="162.7" y="73" transform="rotate(-90 162.7 73)">1</text>
<text x="166.5" y="73" transform="rotate(-90 166.5 73)">2</text>
<text x="169.7" y="77.2">VCC</text>
<text x="170.3" y="73" transform="rotate(-90 170.3 73)">3</text>
<text x="174.2" y="73" transform="rotate(-90 174.2 73)">4</text>
<text x="178" y="73" transform="rotate(-90 178 73)">5</text>
<text x="274.3" y="76.7">E</text>
<text x="280.7" y="72.4">FM</text>
<text x="75.8" y="78.7" transform="rotate(-90 75.8 78.7)">P10</text>
<text x="79.6" y="78.7" transform="rotate(-90 79.6 78.7)">P11</text>
<text x="83.4" y="78.7" transform="rotate(-90 83.4 78.7)">P12</text>
<text x="87.3" y="78.7" transform="rotate(-90 87.3 78.7)">P13</text>
<text x="91.1" y="78.7" transform="rotate(-90 91.1 78.7)">P14</text>
<text x="94.9" y="78.7" transform="rotate(-90 94.9 78.7)">P15</text>
<text x="98.8" y="78.7" transform="rotate(-90 98.8 78.7)">P16</text>
<text x="102.6" y="78.7" transform="rotate(-90 102.6 78.7)">P19</text>
<text x="106.4" y="78.7" transform="rotate(-90 106.4 78.7)">P20</text>
<text x="139.1" y="86">J12</text>
<text x="167.2" y="87.8">J14</text>
<text x="30.2" y="94.5">S1</text>
<text x="41.8" y="93.3" transform="rotate(-90 41.8 93.3)">4</text>
<text x="47.6" y="93.3" transform="rotate(-90 47.6 93.3)">5</text>
<text x="53.3" y="93.3" transform="rotate(-90 53.3 93.3)">6</text>
<text x="135.9" y="94" transform="rotate(-90 135.9 94)">1</text>
<text x="139.7" y="94" transform="rotate(-90 139.7 94)">2</text>
<text x="143.5" y="94" transform="rotate(-90 143.5 94)">3</text>
<text x="162.7" y="94" transform="rotate(-90 162.7 94)">1</text>
<text x="166.5" y="94" transform="rotate(-90 166.5 94)">2</text>
<text x="170.3" y="94" transform="rotate(-90 170.3 94)">3</text>
<text x="174.2" y="94" transform="rotate(-90 174.2 94)">4</text>
<text x="178" y="94" transform="rotate(-90 178 94)">5</text>
<text x="232.1" y="92.6">VCC</text>
<text x="249.1" y="92.2">1</text>
<text x="249.1" y="96">2</text>
<text x="251.5" y="93">VDD</text>
<text x="252.7" y="90.2">W6812-5X5</text>
<text x="259.6" y="93">DIN</text>
<text x="263.6" y="96">3</text>
<text x="263.6" y="92.2">4</text>
<text x="26.8" y="97.4">SW-ZS5.8X5.8</text>
<text x="240.3" y="98.3" transform="rotate(-90 240.3 98.3)">104</text>
<text x="247.5" y="97.7" transform="rotate(-90 247.5 97.7)">C2</text>
<text x="251.5" y="96.9">DOUT</text>
<text x="254.4" y="100.4">W6812</text>
<text x="259.7" y="96.9">VSS</text>
<text x="41.8" y="104" transform="rotate(-90 41.8 104)">1</text>
<text x="47.6" y="104" transform="rotate(-90 47.6 104)">2</text>
<text x="53.3" y="104" transform="rotate(-90 53.3 104)">3</text>
<text x="64.4" y="105.9">VBUS</text>
<text x="198.1" y="103.9">1</text>
<text x="198.1" y="107.7">2</text>
<text x="37.3" y="110.8" transform="rotate(-90 37.3 110.8)">J11</text>
<text x="198.1" y="111.5">3</text>
<text x="232.1" y="113.6">VCC</text>
<text x="249.1" y="113.2">1</text>
<text x="252.7" y="111.3">W6812-5X5</text>
<text x="263.6" y="113.2">4</text>
<text x="93.7" y="118" transform="rotate(-90 93.7 118)">P0</text>
<text x="97.5" y="118" transform="rotate(-90 97.5 118)">P1</text>
<text x="101.4" y="118" transform="rotate(-90 101.4 118)">P2</text>
<text x="107.1" y="118.4" transform="rotate(-90 107.1 118.4)">3V3</text>
<text x="111" y="118.7" transform="rotate(-90 111 118.7)">GND</text>
<text x="196.2" y="116.7" transform="rotate(-90 196.2 116.7)">J13</text>
<text x="240.3" y="119.3" transform="rotate(-90 240.3 119.3)">104</text>
<text x="247.5" y="118.8" transform="rotate(-90 247.5 118.8)">C3</text>
<text x="249.1" y="117.1">2</text>
<text x="251.5" y="114.1">VDD</text>
<text x="251.5" y="117.9">DOUT</text>
<text x="259.6" y="114.1">DIN</text>
<text x="259.7" y="117.9">VSS</text>
<text x="263.6" y="117.1">3</text>
<text x="93" y="125.8" transform="rotate(-90 93 125.8)">P0</text>
<text x="96.8" y="125.8" transform="rotate(-90 96.8 125.8)">P1</text>
<text x="100.7" y="125.8" transform="rotate(-90 100.7 125.8)">P2</text>
<text x="254.4" y="121.5">W6812</text>
<text x="106.4" y="126.9" transform="rotate(-90 106.4 126.9)">VCC</text>
<text x="271.3" y="132.8">VCC</text>
<text x="161" y="152.4">1</text>
<text x="161" y="155.3">2</text>
<text x="163.6" y="151.5">JACK-ERJI-4LINE</text>
<text x="68.5" y="160.7">AMS1117-3.3V</text>
<text x="72.4" y="159.4">U1</text>
<text x="123.9" y="161.5">P0</text>
<text x="135.9" y="158.2">C1</text>
<text x="161" y="158.2">3</text>
<text x="161" y="161.1">5</text>
<text x="135.8" y="165.5">105</text>
<text x="161" y="166.8">4</text>
<text x="161" y="164">6</text>
<text x="192.3" y="163.4">COMPANY:</text>
<text x="68.8" y="170.6" transform="rotate(-90 68.8 170.6)">1</text>
<text x="69.4" y="168.4" transform="rotate(-90 69.4 168.4)">GND</text>
<text x="72.7" y="170.6" transform="rotate(-90 72.7 170.6)">2</text>
<text x="73.2" y="168.4" transform="rotate(-90 73.2 168.4)">OUT</text>
<text x="76.5" y="170.6" transform="rotate(-90 76.5 170.6)">3</text>
<text x="77" y="168.4" transform="rotate(-90 77 168.4)">IN</text>
<text x="162.3" y="171">J2</text>
<text x="192.3" y="173">TITLE:</text>
<text x="26.4" y="178.7">VBUS</text>
<text x="98.9" y="178.7">VCC</text>
<text x="144.5" y="179.7">DRAWN:</text>
<text x="173.2" y="179.7">DATED:</text>
<text x="40" y="182.7">F2</text>
<text x="40.1" y="182.2">MF-NSMF050</text>
<text x="52.6" y="184.1">2</text>
<text x="52.6" y="191.5">1</text>
<text x="56.6" y="186.9">D25</text>
<text x="56.6" y="190">SMAJ5.0A</text>
<text x="68" y="188.5">C33</text>
<text x="68" y="190">106/10V</text>
<text x="75.7" y="188.5">C25</text>
<text x="75.7" y="190">104</text>
<text x="85.3" y="186.6">C26</text>
<text x="85.3" y="188.1">106/10V</text>
<text x="94.9" y="186.6">C27</text>
<text x="94.9" y="188.1">104</text>
<text x="144.5" y="187.3">CHECKED:</text>
<text x="173.2" y="187.3">DATED:</text>
<text x="200.2" y="188.3">CODE:</text>
<text x="218.4" y="188.3">SIZE:</text>
<text x="246.2" y="188.3">DRAWING NO:</text>
<text x="279.7" y="188.3">REV:</text>
<text x="144.5" y="195">QUALITY CONTROL:</text>
<text x="173.2" y="195">DATED:</text>
<text x="144.5" y="202.6">RELEASED:</text>
<text x="173.2" y="202.6">DATED:</text>
<text x="192.6" y="205.5">SCALE:</text>
<text x="253.8" y="205.5">SHEET:</text>
<text x="259.4" y="205.5">OF</text>
</g>
<g font-size="1">
<text x="273.3" y="48" transform="rotate(-90 273.3 48)">2</text>
<text x="273.4" y="55.1" transform="rotate(-90 273.4 55.1)">1</text>
<text x="253.9" y="70.9">1</text>
<text x="261" y="70.8">2</text>
<text x="53.1" y="109.3" transform="rotate(-90 53.1 109.3)">2</text>
<text x="53.2" y="116.3" transform="rotate(-90 53.2 116.3)">1</text>
<text x="53.1" y="125.3" transform="rotate(-90 53.1 125.3)">2</text>
<text x="53.1" y="120.3" transform="rotate(-90 53.1 120.3)">1</text>
<text x="263.7" y="134.2" transform="rotate(-90 263.7 134.2)">2</text>
<text x="263.8" y="142" transform="rotate(-90 263.8 142)">1</text>
<text x="263.8" y="141.2" transform="rotate(-90 263.8 141.2)">1</text>
<text x="263.7" y="149.1" transform="rotate(-90 263.7 149.1)">2</text>
<text x="140.9" y="160.9">1</text>
<text x="148" y="160.8">2</text>
<text x="140.9" y="166.7">1</text>
<text x="148" y="166.6">2</text>
</g>
</svg>
